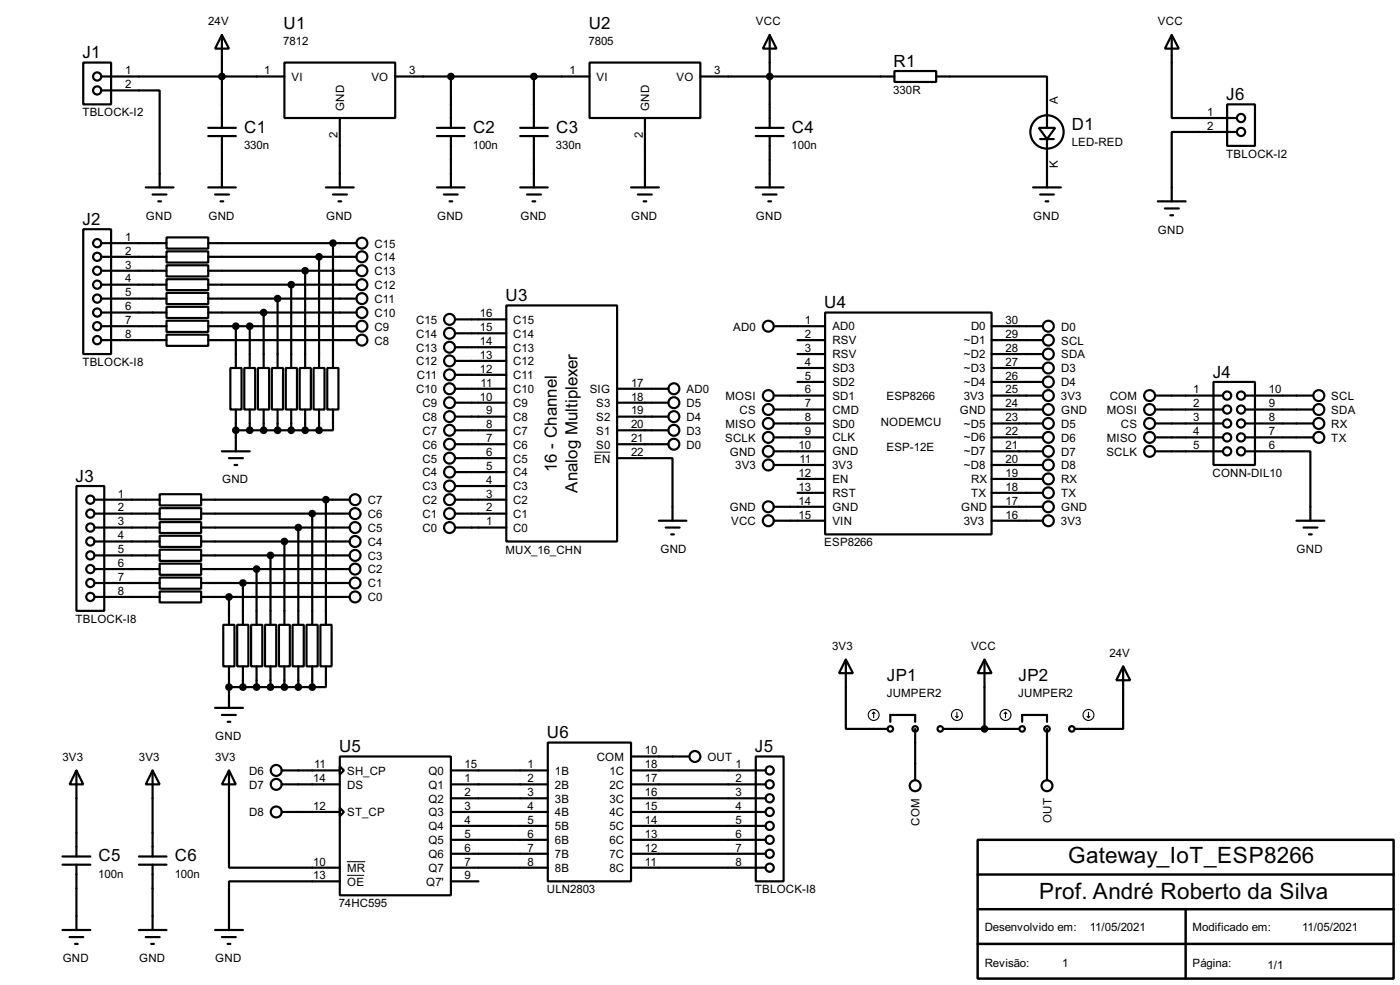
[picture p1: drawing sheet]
<svg xmlns="http://www.w3.org/2000/svg" width="256mm" height="180mm" viewBox="0 0 256 180" stroke-linecap="round" stroke-linejoin="round" font-family="sans-serif">
<path d="M179.1 153.7h76.2v25.4h-76.2zM179.1 160.1h76.2M179.1 166.4h76.2M179.1 172.8h76.2M217.2 166.4v12.7" fill="none" stroke="#000" stroke-width=".45"/>
<g fill="none" stroke="#000" stroke-width=".4">
<path d="M15.3 11.5h5.1v7.6h-5.1zM18.6 16.6h10.7v17.7M18.6 14h33.5M40.7 6.4l1.3 2.5h-2.6zM40.7 6.4v17M52.1 11.5h20.3v10.1h-20.3zM72.4 14h35.6M82.6 14v9.4M97.8 14v9.4M108 11.5h20.3v10.1h-20.3zM128.3 14h35.6M141 6.4l1.3 2.5h-2.5z"/>
<path d="M141 6.4v17M163.9 13h7.6v2h-7.6zM171.5 14h20.3v9.4M214.7 6.4l1.3 2.5h-2.6zM214.7 6.4v15.2h11.9M224.8 19.1h5.1v7.6h-5.1zM26.7 34.3h5.1M28 35.6h2.5M29 36.9h.5M38.2 24.9h5M38.2 23.4h5M38.2 34.3h5"/>
<path d="M39.4 35.6h2.6M40.4 36.9h.5M40.7 24.9v9.4M59.7 34.3h5.1M61 35.6h2.6M62 36.9h.5M62.3 21.6v12.7M80.1 24.9h5M80.1 23.4h5M80.1 34.3h5M81.3 35.6h2.6M82.4 36.9h.5"/>
<path d="M82.6 24.9v9.4M95.3 24.9h5.1M95.3 23.4h5.1M95.3 34.3h5.1M96.6 35.6h2.5M97.6 36.9h.5M97.8 24.9v9.4M115.6 34.3h5.1M116.9 35.6h2.5M117.9 36.9h.5M118.2 21.6v12.7M138.5 24.9h5.1"/>
<path d="M138.5 23.4h5.1M138.5 34.3h5.1M139.8 35.6h2.5M140.8 36.9h.5M141 24.9v9.4M189.3 34.3h5.1M190.3 23.4h3l-1.5 2.1zM190.6 35.6h2.5M190.6 25.5h2.5M191.6 36.9h.5M191.8 25.5v8.8M212.1 36.9h5.1"/>
<path d="M213.4 38.2h2.6M214.4 39.4h.5M226.6 24.2h-11.9v12.7M15.3 42h5.1v22.8h-5.1zM18.6 59.7h11.9M18.6 44.5h11.9M18.6 47h11.9M18.6 49.6h11.9M18.6 52.1h11.9M18.6 54.7h11.9M18.6 57.2h11.9M30.5 43.5h7.7v2h-7.7z"/>
<path d="M30.5 46h7.7v2.1h-7.7zM30.5 48.6h7.7v2h-7.7zM30.5 51.1h7.7v2h-7.7zM30.5 53.6h7.7v2.1h-7.7zM30.5 56.2h7.7v2h-7.7zM30.5 58.7h7.7v2.1h-7.7zM38.2 59.7h27.1M38.2 44.5h27.1M38.2 47h27.1M38.2 49.6h27.1M38.2 52.1h27.1M38.2 54.7h27.1"/>
<path d="M38.2 57.2h27.1M43.2 59.7v7.7M45.8 59.7v7.7M48.3 57.2v10.2M50.9 54.7v12.7M53.4 52.1v15.3M55.9 49.6v17.8M58.5 47v20.4M61 44.5v22.9M83.4 58.5h9.4M92.8 55.9h20.3v43.2h-20.3zM141.8 59.7h9.4"/>
<path d="M151.2 57.2h30.5v40.6h-30.5zM181.7 59.7h9.4M18.6 62.3h11.9M30.5 61.3h7.7v2h-7.7zM38.2 62.3h27.1M42.2 67.4h2.1v7.6h-2.1zM43.2 78.8h15.3M43.2 75v7.6M44.8 67.4h2v7.6h-2zM45.8 75v3.8M47.3 67.4h2v7.6h-2zM48.3 75v3.8"/>
<path d="M49.8 67.4h2.1v7.6h-2.1zM50.9 75v3.8M52.4 67.4h2v7.6h-2zM53.4 75v3.8M54.9 67.4h2.1v7.6h-2.1zM55.9 75v3.8M57.5 67.4h2v7.6h-2zM58.5 75v3.8M60 67.4h2v7.6h-2zM61 75v3.8h-2.5M83.4 71.2h9.4M83.4 73.7h9.4"/>
<path d="M83.4 76.3h9.4M83.4 78.8h9.4M83.4 68.6h9.4M83.4 66.1h9.4M83.4 63.6h9.4M83.4 61h9.4M113.1 71.2h9.4M113.1 73.7h9.4M113.1 76.3h9.4M113.1 78.8h9.4M141.8 72.4h9.4M141.8 77.5h9.4"/>
<path d="M141.8 75h9.4M146.1 67.4h5.1M146.1 69.9h5.1M146.1 62.3h5.1M146.1 64.8h5.1M181.7 72.4h9.4M181.7 77.5h9.4M181.7 75h9.4M181.7 67.4h9.4M181.7 69.9h9.4M181.7 62.3h9.4M181.7 64.8h9.4"/>
<path d="M211.6 72.4h12.5M211.6 77.5h12.5M211.6 75h12.5M222.3 69.9h7.6v15.2h-7.6zM228.1 72.4h12.5M228.1 77.5h12.5M228.1 75h12.5M14 89h5.1v22.8h-5.1zM17.3 91.5h12M17.3 94h12M17.3 96.6h12M17.3 99.1h12"/>
<path d="M29.3 90.5h7.6v2h-7.6zM29.3 93h7.6v2.1h-7.6zM29.3 95.6h7.6v2h-7.6zM29.3 98.1h7.6v2h-7.6zM36.9 91.5h27.2M36.9 94h27.2M36.9 96.6h27.2M36.9 99.1h27.2M40.7 82.6h5.1M42 83.9h2.5M43 85.1h.5M52.1 99.1v15.3"/>
<path d="M54.7 96.6v17.8M57.2 94v20.4M59.7 91.5v22.9M83.4 91.5h9.4M83.4 94h9.4M83.4 96.6h9.4M83.4 81.3h9.4M83.4 89h9.4M83.4 86.4h9.4M83.4 83.9h9.4M113.1 83.9h10.1v11.4M113.1 81.3h9.4"/>
<path d="M120.7 95.3h5.1M122 96.6h2.5M123 97.8h.5M141.8 82.6h9.4M141.8 85.1h9.4M141.8 92.8h9.4M141.8 95.3h9.4M141.8 80.1h9.4M146.1 87.7h5.1M146.1 90.2h5.1M181.7 82.6h9.4M181.7 85.1h9.4"/>
<path d="M181.7 92.8h9.4M181.7 95.3h9.4M181.7 80.1h9.4M181.7 87.7h9.4M181.7 90.2h9.4M211.6 82.6h12.5M211.6 80.1h12.5M228.1 82.6h12v12.7M228.1 80.1h12.5M237.5 95.3h5.1M238.8 96.6h2.6M239.8 97.8h.5"/>
<path d="M17.3 101.7h12M17.3 104.2h12M17.3 106.7h12M17.3 109.3h12M29.3 100.6h7.6v2.1h-7.6zM29.3 103.2h7.6v2h-7.6zM29.3 105.7h7.6v2.1h-7.6zM29.3 108.3h7.6v2h-7.6zM36.9 101.7h27.2M36.9 104.2h27.2M36.9 106.7h27.2M36.9 109.3h27.2"/>
<path d="M40.9 114.4h2.1v7.6h-2.1zM42 109.3v5.1M43.5 114.4h2v7.6h-2zM44.5 106.7v7.7M46 114.4h2.1v7.6h-2.1zM47 104.2v10.2M48.6 114.4h2v7.6h-2zM49.6 101.7v12.7M51.1 114.4h2v7.6h-2zM53.6 114.4h2.1v7.6h-2.1zM56.2 114.4h2v7.6h-2zM58.7 114.4h2.1v7.6h-2.1z"/>
<path d="M39.4 129.6h5.1M40.7 130.9h2.5M41.7 132.1h.5M42 122v7.6M42 125.8h15.2M44.5 122v3.8M47 122v3.8M49.6 122v3.8M52.1 122v3.8M54.7 122v3.8M57.2 122v3.8M59.7 122v3.8h-2.5"/>
<path d="M62.3 138.5h20.3v25.4h-20.3zM100.4 135.9h15.2v25.4h-15.2zM115.6 138.5h10.7M138.5 138.5h5.1v22.8h-5.1zM155 120.7l1.3 2.5h-2.6zM155 120.7v12.7h7.6M163.1 132.1v-1.2h4.6v1.2M167.7 133.4v9.4M172.8 133.4h13.9M180.4 120.7l1.3 2.5h-2.6zM180.4 120.7v12.7M187.3 132.1v-1.2h4.5v1.2"/>
<path d="M191.8 133.4v9.4M205.8 122l1.3 2.5h-2.6zM205.8 122v11.4h-8.9M11.5 158.3h5.1M11.5 156.8h5.1M14 141l1.3 2.6h-2.5zM14 141v15.8M14 158.3v11.9M25.5 158.3h5M25.5 156.8h5M28 141l1.3 2.6h-2.6zM28 141v15.8"/>
<path d="M28 158.3v11.9M42 141l1.2 2.6h-2.5zM42 141v17.8h20.3M51.6 141h10.7M51.6 143.6h10.7M51.6 148.6h10.7M62.3 140.3l.7 .7-.7 .8zM62.3 147.9l.7 .7-.7 .8zM82.6 141h17.8M82.6 143.6h17.8M82.6 146.1h17.8M82.6 148.6h17.8"/>
<path d="M82.6 151.2h17.8M82.6 153.7h17.8M82.6 156.3h17.8M82.6 158.8h17.8M115.6 141h24.7M115.6 143.6h24.7M115.6 146.1h24.7M115.6 148.6h24.7M115.6 151.2h24.7M115.6 153.7h24.7M115.6 156.3h24.7M115.6 158.8h24.7"/>
<path d="M11.5 170.2h5.1M12.8 171.5h2.5M13.8 172.8h.5M25.5 170.2h5M26.7 171.5h2.6M27.7 172.8h.5M39.4 170.2h5.1M40.7 171.5h2.5M41.7 172.8h.5M62.3 161.3h-20.3v8.9M82.6 161.3h5.1"/>
<circle cx="17.8" cy="14" r=".75"/>
<circle cx="17.8" cy="16.6" r=".75"/>
<circle cx="191.8" cy="24.2" r="3.1"/>
<circle cx="227.3" cy="24.2" r=".75"/>
<circle cx="227.3" cy="21.6" r=".75"/>
<circle cx="17.8" cy="57.2" r=".75"/>
<circle cx="17.8" cy="59.7" r=".75"/>
<circle cx="17.8" cy="54.7" r=".75"/>
<circle cx="17.8" cy="52.1" r=".75"/>
<circle cx="17.8" cy="49.6" r=".75"/>
<circle cx="17.8" cy="44.5" r=".75"/>
<circle cx="17.8" cy="47" r=".75"/>
<circle cx="66.3" cy="44.5" r="1"/>
<circle cx="66.3" cy="47" r="1"/>
<circle cx="66.3" cy="49.6" r="1"/>
<circle cx="66.3" cy="52.1" r="1"/>
<circle cx="66.3" cy="54.7" r="1"/>
<circle cx="66.3" cy="59.7" r="1"/>
<circle cx="66.3" cy="57.2" r="1"/>
<circle cx="82.3" cy="58.5" r="1"/>
<circle cx="140.7" cy="59.7" r="1"/>
<circle cx="192" cy="59.7" r="1"/>
<circle cx="17.8" cy="62.3" r=".75"/>
<circle cx="66.3" cy="62.3" r="1"/>
<circle cx="82.3" cy="78.8" r="1"/>
<circle cx="82.3" cy="66.1" r="1"/>
<circle cx="82.3" cy="71.2" r="1"/>
<circle cx="82.3" cy="76.3" r="1"/>
<circle cx="82.3" cy="68.6" r="1"/>
<circle cx="82.3" cy="73.7" r="1"/>
<circle cx="82.3" cy="63.6" r="1"/>
<circle cx="82.3" cy="61" r="1"/>
<circle cx="123.4" cy="78.8" r="1"/>
<circle cx="123.4" cy="71.2" r="1"/>
<circle cx="123.4" cy="73.7" r="1"/>
<circle cx="123.4" cy="76.3" r="1"/>
<circle cx="140.7" cy="77.5" r="1"/>
<circle cx="140.7" cy="75" r="1"/>
<circle cx="140.7" cy="72.4" r="1"/>
<circle cx="192" cy="67.4" r="1"/>
<circle cx="192" cy="72.4" r="1"/>
<circle cx="192" cy="64.8" r="1"/>
<circle cx="192" cy="75" r="1"/>
<circle cx="192" cy="69.9" r="1"/>
<circle cx="192" cy="77.5" r="1"/>
<circle cx="192" cy="62.3" r="1"/>
<circle cx="210.6" cy="72.4" r="1"/>
<circle cx="210.6" cy="77.5" r="1"/>
<circle cx="210.6" cy="75" r="1"/>
<circle cx="224.8" cy="77.5" r=".75"/>
<circle cx="224.8" cy="75" r=".75"/>
<circle cx="224.8" cy="72.4" r=".75"/>
<circle cx="227.3" cy="72.4" r=".75"/>
<circle cx="227.3" cy="77.5" r=".75"/>
<circle cx="227.3" cy="75" r=".75"/>
<circle cx="241.6" cy="77.5" r="1"/>
<circle cx="241.6" cy="72.4" r="1"/>
<circle cx="241.6" cy="75" r="1"/>
<circle cx="16.5" cy="96.6" r=".75"/>
<circle cx="16.5" cy="91.5" r=".75"/>
<circle cx="16.5" cy="99.1" r=".75"/>
<circle cx="16.5" cy="94" r=".75"/>
<circle cx="65" cy="96.6" r="1"/>
<circle cx="65" cy="94" r="1"/>
<circle cx="65" cy="91.5" r="1"/>
<circle cx="65" cy="99.1" r="1"/>
<circle cx="82.3" cy="89" r="1"/>
<circle cx="82.3" cy="81.3" r="1"/>
<circle cx="82.3" cy="86.4" r="1"/>
<circle cx="82.3" cy="96.6" r="1"/>
<circle cx="82.3" cy="83.9" r="1"/>
<circle cx="82.3" cy="91.5" r="1"/>
<circle cx="82.3" cy="94" r="1"/>
<circle cx="123.4" cy="81.3" r="1"/>
<circle cx="140.7" cy="92.8" r="1"/>
<circle cx="140.7" cy="85.1" r="1"/>
<circle cx="140.7" cy="95.3" r="1"/>
<circle cx="140.7" cy="82.6" r="1"/>
<circle cx="140.7" cy="80.1" r="1"/>
<circle cx="192" cy="90.2" r="1"/>
<circle cx="192" cy="82.6" r="1"/>
<circle cx="192" cy="92.8" r="1"/>
<circle cx="192" cy="85.1" r="1"/>
<circle cx="192" cy="95.3" r="1"/>
<circle cx="192" cy="80.1" r="1"/>
<circle cx="192" cy="87.7" r="1"/>
<circle cx="210.6" cy="80.1" r="1"/>
<circle cx="210.6" cy="82.6" r="1"/>
<circle cx="224.8" cy="82.6" r=".75"/>
<circle cx="224.8" cy="80.1" r=".75"/>
<circle cx="227.3" cy="80.1" r=".75"/>
<circle cx="227.3" cy="82.6" r=".75"/>
<circle cx="241.6" cy="80.1" r="1"/>
<circle cx="16.5" cy="101.7" r=".75"/>
<circle cx="16.5" cy="109.3" r=".75"/>
<circle cx="16.5" cy="106.7" r=".75"/>
<circle cx="16.5" cy="104.2" r=".75"/>
<circle cx="65" cy="109.3" r="1"/>
<circle cx="65" cy="106.7" r="1"/>
<circle cx="65" cy="101.7" r="1"/>
<circle cx="65" cy="104.2" r="1"/>
<circle cx="127.3" cy="138.5" r="1"/>
<circle cx="163.1" cy="133.4" r=".5"/>
<circle cx="167.6" cy="133.4" r=".5"/>
<circle cx="172.2" cy="133.4" r=".5"/>
<circle cx="187.2" cy="133.4" r=".5"/>
<circle cx="191.8" cy="133.4" r=".5"/>
<circle cx="196.3" cy="133.4" r=".5"/>
<circle cx="50.6" cy="141" r="1"/>
<circle cx="50.6" cy="143.6" r="1"/>
<circle cx="50.6" cy="148.6" r="1"/>
<circle cx="141" cy="146.1" r=".75"/>
<circle cx="141" cy="141" r=".75"/>
<circle cx="141" cy="143.6" r=".75"/>
<circle cx="141" cy="153.7" r=".75"/>
<circle cx="141" cy="148.6" r=".75"/>
<circle cx="141" cy="151.2" r=".75"/>
<circle cx="141" cy="156.3" r=".75"/>
<circle cx="141" cy="158.8" r=".75"/>
<circle cx="167.6" cy="143.8" r="1"/>
<circle cx="191.8" cy="143.8" r="1"/>
</g>
<g fill="#000" stroke="#000" stroke-width=".4">
<circle cx="40.6" cy="14" r=".5"/>
<circle cx="82.6" cy="14" r=".5"/>
<circle cx="97.8" cy="14" r=".5"/>
<circle cx="141" cy="14" r=".5"/>
<circle cx="43.2" cy="59.7" r=".5"/>
<circle cx="45.7" cy="59.7" r=".5"/>
<circle cx="48.3" cy="57.2" r=".5"/>
<circle cx="50.8" cy="54.7" r=".5"/>
<circle cx="53.3" cy="52.1" r=".5"/>
<circle cx="55.9" cy="49.6" r=".5"/>
<circle cx="58.4" cy="47" r=".5"/>
<circle cx="61" cy="44.5" r=".5"/>
<circle cx="43.2" cy="78.8" r=".5"/>
<circle cx="45.7" cy="78.8" r=".5"/>
<circle cx="48.3" cy="78.8" r=".5"/>
<circle cx="50.8" cy="78.8" r=".5"/>
<circle cx="53.3" cy="78.8" r=".5"/>
<circle cx="55.9" cy="78.8" r=".5"/>
<circle cx="58.4" cy="78.8" r=".5"/>
<circle cx="52.1" cy="99.1" r=".5"/>
<circle cx="54.6" cy="96.6" r=".5"/>
<circle cx="57.2" cy="94" r=".5"/>
<circle cx="59.7" cy="91.5" r=".5"/>
<circle cx="41.9" cy="109.3" r=".5"/>
<circle cx="44.5" cy="106.7" r=".5"/>
<circle cx="47" cy="104.2" r=".5"/>
<circle cx="49.5" cy="101.7" r=".5"/>
<circle cx="41.9" cy="125.8" r=".5"/>
<circle cx="44.5" cy="125.8" r=".5"/>
<circle cx="47" cy="125.8" r=".5"/>
<circle cx="49.5" cy="125.8" r=".5"/>
<circle cx="52.1" cy="125.8" r=".5"/>
<circle cx="54.6" cy="125.8" r=".5"/>
<circle cx="57.2" cy="125.8" r=".5"/>
<circle cx="180.3" cy="133.4" r=".5"/>
</g>
<g fill="none" stroke="#000" stroke-width=".2">
<path d="M160.1 130.4l-.3 .2M160.1 130.4l.2 .2M160.1 130.4v1M175.1 131.1l.2 .3M175.3 130.4v1M175.6 131.1l-.3 .3M184.2 130.4l-.2 .2M184.2 130.4l.3 .2M184.2 130.4v1M199.2 131.1l.2 .3M199.4 130.4v1M199.7 131.1l-.3 .3"/>
<circle cx="160" cy="130.9" r="1"/>
<circle cx="175.3" cy="130.9" r="1"/>
<circle cx="184.2" cy="130.9" r="1"/>
<circle cx="199.4" cy="130.9" r="1"/>
</g>
<path d="M108.8 82.8h3M63.6 157.7h3.3M63.6 160.2h3.1" fill="none" stroke="#000" stroke-width=".18"/>
<g font-size="4.6">
<text x="195.7" y="158">Gateway_IoT_ESP8266</text>
<text x="190.4" y="164.6">Prof. André Roberto da Silva</text>
</g>
<g font-size="3.5">
<text x="52" y="5.3">U1</text>
<text x="107.9" y="5.3">U2</text>
<text x="15.1" y="10.6">J1</text>
<text x="163.7" y="12.2">R1</text>
<text x="196.4" y="23.8">D1</text>
<text x="224.7" y="18.3">J6</text>
<text x="44.8" y="24.3">C1</text>
<text x="86.7" y="24.3">C2</text>
<text x="101.9" y="24.3">C3</text>
<text x="145.1" y="24.3">C4</text>
<text x="15.1" y="41.2">J2</text>
<text x="92.6" y="55.1">U3</text>
<text x="151" y="56.4">U4</text>
<text x="222.2" y="69.1">J4</text>
<text x="13.9" y="88.2">J3</text>
<text x="102" y="86.4" transform="rotate(-90 102 86.4)">16 - Channel</text>
<text x="105.8" y="90.1" transform="rotate(-90 105.8 90.1)">Analog Multiplexer</text>
<text x="162.5" y="124.7">JP1</text>
<text x="186.6" y="124.7">JP2</text>
<text x="62.1" y="137.7">U5</text>
<text x="100.2" y="135.1">U6</text>
<text x="138.3" y="137.7">J5</text>
<text x="18.1" y="157.7">C5</text>
<text x="32.1" y="157.7">C6</text>
</g>
<g font-size="2.4">
<text x="38.2" y="4.6">24V</text>
<text x="138.5" y="4.6">VCC</text>
<text x="212.1" y="4.6">VCC</text>
<text x="51.9" y="8.2">7812</text>
<text x="107.8" y="8.2">7805</text>
<text x="22.9" y="13.6">1</text>
<text x="22.9" y="16.2">2</text>
<text x="48.4" y="13.6">1</text>
<text x="53.4" y="14.8">VI</text>
<text x="68" y="14.8">VO</text>
<text x="75" y="13.6">3</text>
<text x="104.3" y="13.6">1</text>
<text x="109.3" y="14.8">VI</text>
<text x="123.9" y="14.8">VO</text>
<text x="130.9" y="13.6">3</text>
<text x="163.7" y="17.2">330R</text>
<text x="15.1" y="21.3">TBLOCK-I2</text>
<text x="63.1" y="20.3" transform="rotate(-90 63.1 20.3)">GND</text>
<text x="118.9" y="20.3" transform="rotate(-90 118.9 20.3)">GND</text>
<text x="193.8" y="19.1" transform="rotate(-90 193.8 19.1)">A</text>
<text x="221.2" y="21.2">1</text>
<text x="221.2" y="23.8">2</text>
<text x="44.7" y="27.2">330n</text>
<text x="61.9" y="25.3" transform="rotate(-90 61.9 25.3)">2</text>
<text x="86.6" y="27.2">100n</text>
<text x="101.9" y="27.2">330n</text>
<text x="117.8" y="25.3" transform="rotate(-90 117.8 25.3)">2</text>
<text x="145" y="27.2">100n</text>
<text x="196.3" y="26.7">LED-RED</text>
<text x="224.6" y="28.9">TBLOCK-I2</text>
<text x="193.8" y="30.7" transform="rotate(-90 193.8 30.7)">K</text>
<text x="26.7" y="40.2">GND</text>
<text x="38.2" y="40.2">GND</text>
<text x="59.7" y="40.2">GND</text>
<text x="80.1" y="40.2">GND</text>
<text x="95.3" y="40.2">GND</text>
<text x="115.6" y="40.2">GND</text>
<text x="138.5" y="40.2">GND</text>
<text x="189.3" y="40.2">GND</text>
<text x="22.9" y="44.1">1</text>
<text x="22.9" y="46.6">2</text>
<text x="68.6" y="45.3">C15</text>
<text x="68.6" y="47.8">C14</text>
<text x="212.1" y="42.7">GND</text>
<text x="22.9" y="49.2">3</text>
<text x="22.9" y="51.7">4</text>
<text x="68.6" y="50.4">C13</text>
<text x="68.6" y="52.9">C12</text>
<text x="22.9" y="54.3">5</text>
<text x="22.9" y="56.8">6</text>
<text x="22.9" y="59.3">7</text>
<text x="68.6" y="55.4">C11</text>
<text x="68.6" y="58">C10</text>
<text x="76.2" y="59.3">C15</text>
<text x="87.9" y="58.1">16</text>
<text x="94" y="59.3">C15</text>
<text x="147.5" y="59.3">1</text>
<text x="184.2" y="59.3">30</text>
<text x="22.9" y="61.9">8</text>
<text x="68.6" y="60.5">C9</text>
<text x="68.6" y="63.1">C8</text>
<text x="76.2" y="64.4">C13</text>
<text x="76.2" y="61.8">C14</text>
<text x="87.9" y="65.6">13</text>
<text x="87.9" y="63.1">14</text>
<text x="87.9" y="60.6">15</text>
<text x="94" y="64.4">C13</text>
<text x="94" y="61.8">C14</text>
<text x="134.3" y="60.5">AD0</text>
<text x="147.5" y="61.9">2</text>
<text x="147.5" y="64.4">3</text>
<text x="152.5" y="60.5">AD0</text>
<text x="152.5" y="63">RSV</text>
<text x="152.5" y="65.6">RSV</text>
<text x="176.6" y="63">~D1</text>
<text x="176.6" y="65.6">~D2</text>
<text x="177.9" y="60.5">D0</text>
<text x="184.2" y="61.9">29</text>
<text x="184.2" y="64.4">28</text>
<text x="194.4" y="63.1">SCL</text>
<text x="194.4" y="65.6">SDA</text>
<text x="194.4" y="60.5">D0</text>
<text x="15.1" y="67">TBLOCK-I8</text>
<text x="76.2" y="72">C10</text>
<text x="76.2" y="66.9">C12</text>
<text x="76.4" y="69.4">C11</text>
<text x="87.9" y="68.2">12</text>
<text x="88.1" y="70.8">11</text>
<text x="94" y="72">C10</text>
<text x="94" y="69.4">C11</text>
<text x="94" y="66.9">C12</text>
<text x="108" y="72">SIG</text>
<text x="115.6" y="70.8">17</text>
<text x="125.8" y="72">AD0</text>
<text x="147.5" y="67">4</text>
<text x="147.5" y="69.5">5</text>
<text x="147.5" y="72">6</text>
<text x="152.5" y="68.1">SD3</text>
<text x="152.5" y="70.6">SD2</text>
<text x="176.6" y="68.1">~D3</text>
<text x="176.6" y="70.6">~D4</text>
<text x="184.2" y="67">27</text>
<text x="184.2" y="69.5">26</text>
<text x="184.2" y="72">25</text>
<text x="194.4" y="68.1">D3</text>
<text x="194.4" y="70.7">D4</text>
<text x="218.6" y="72">1</text>
<text x="232.5" y="72">10</text>
<text x="77.4" y="77.1">C8</text>
<text x="77.4" y="74.5">C9</text>
<text x="87.9" y="73.3">10</text>
<text x="89.1" y="75.8">9</text>
<text x="94" y="77.1">C8</text>
<text x="94" y="74.5">C9</text>
<text x="109.2" y="74.5">S3</text>
<text x="109.2" y="77.1">S2</text>
<text x="115.6" y="73.3">18</text>
<text x="115.6" y="75.8">19</text>
<text x="125.8" y="74.5">D5</text>
<text x="125.8" y="77.1">D4</text>
<text x="132.9" y="73.2">MOSI</text>
<text x="135.5" y="75.8">CS</text>
<text x="147.5" y="74.6">7</text>
<text x="147.5" y="77.1">8</text>
<text x="152.5" y="73.2">SD1</text>
<text x="152.5" y="75.7">CMD</text>
<text x="161.3" y="78">NODEMCU</text>
<text x="162.4" y="73.2">ESP8266</text>
<text x="175.8" y="75.7">GND</text>
<text x="176.6" y="73.2">3V3</text>
<text x="184.2" y="74.6">24</text>
<text x="184.2" y="77.1">23</text>
<text x="194.4" y="73.2">3V3</text>
<text x="194.4" y="75.8">GND</text>
<text x="202.7" y="75.8">MOSI</text>
<text x="203.3" y="73.2">COM</text>
<text x="218.6" y="74.6">2</text>
<text x="218.6" y="77.1">3</text>
<text x="232.5" y="74.6">9</text>
<text x="232.5" y="77.1">8</text>
<text x="243.9" y="75.8">SDA</text>
<text x="243.9" y="73.2">SCL</text>
<text x="77.4" y="82.1">C6</text>
<text x="77.4" y="79.6">C7</text>
<text x="89.1" y="83.5">6</text>
<text x="89.1" y="80.9">7</text>
<text x="89.1" y="78.3">8</text>
<text x="94" y="82.1">C6</text>
<text x="94" y="79.6">C7</text>
<text x="109.2" y="79.6">S1</text>
<text x="109.2" y="82.1">S0</text>
<text x="115.6" y="78.3">20</text>
<text x="115.6" y="80.9">21</text>
<text x="115.6" y="83.5">22</text>
<text x="125.8" y="79.6">D3</text>
<text x="125.8" y="82.1">D0</text>
<text x="132.8" y="80.8">SCLK</text>
<text x="132.9" y="78.3">MISO</text>
<text x="133.7" y="83.4">GND</text>
<text x="146.3" y="82.2">10</text>
<text x="147.5" y="79.7">9</text>
<text x="152.5" y="78.3">SD0</text>
<text x="152.5" y="80.8">CLK</text>
<text x="152.5" y="83.3">GND</text>
<text x="162.4" y="82.5">ESP-12E</text>
<text x="176.6" y="78.3">~D5</text>
<text x="176.6" y="80.8">~D6</text>
<text x="176.6" y="83.3">~D7</text>
<text x="184.2" y="79.7">22</text>
<text x="184.2" y="82.2">21</text>
<text x="194.4" y="78.3">D5</text>
<text x="194.4" y="83.4">D7</text>
<text x="194.4" y="80.8">D6</text>
<text x="202.7" y="83.4">SCLK</text>
<text x="202.7" y="80.8">MISO</text>
<text x="205.3" y="78.3">CS</text>
<text x="218.6" y="79.7">4</text>
<text x="218.6" y="82.2">5</text>
<text x="232.5" y="79.7">7</text>
<text x="232.5" y="82.2">6</text>
<text x="243.9" y="80.8">TX</text>
<text x="243.9" y="78.3">RX</text>
<text x="40.7" y="88.5">GND</text>
<text x="77.4" y="89.8">C3</text>
<text x="77.4" y="87.2">C4</text>
<text x="77.4" y="84.7">C5</text>
<text x="89.1" y="88.5">4</text>
<text x="89.1" y="86">5</text>
<text x="94" y="89.8">C3</text>
<text x="94" y="87.2">C4</text>
<text x="94" y="84.7">C5</text>
<text x="108.8" y="84.7">EN</text>
<text x="134.7" y="85.9">3V3</text>
<text x="146.3" y="87.3">12</text>
<text x="146.3" y="89.8">13</text>
<text x="146.5" y="84.7">11</text>
<text x="152.5" y="85.9">3V3</text>
<text x="152.5" y="88.4">EN</text>
<text x="176.6" y="85.9">~D8</text>
<text x="177.9" y="88.4">RX</text>
<text x="184.2" y="84.7">20</text>
<text x="184.2" y="87.3">19</text>
<text x="184.2" y="89.8">18</text>
<text x="194.4" y="85.9">D8</text>
<text x="194.4" y="88.5">RX</text>
<text x="222.1" y="87.3">CONN-DIL10</text>
<text x="21.6" y="91.1">1</text>
<text x="21.6" y="93.6">2</text>
<text x="67.4" y="92.3">C7</text>
<text x="67.4" y="94.8">C6</text>
<text x="77.4" y="94.8">C1</text>
<text x="77.4" y="92.3">C2</text>
<text x="89.1" y="93.6">2</text>
<text x="89.1" y="91.1">3</text>
<text x="94" y="94.8">C1</text>
<text x="94" y="92.3">C2</text>
<text x="133.7" y="93.6">GND</text>
<text x="146.3" y="92.4">14</text>
<text x="146.3" y="94.9">15</text>
<text x="152.5" y="91">RST</text>
<text x="152.5" y="93.5">GND</text>
<text x="176.1" y="93.5">GND</text>
<text x="177.9" y="91">TX</text>
<text x="184.2" y="92.4">17</text>
<text x="184.2" y="94.9">16</text>
<text x="194.4" y="93.6">GND</text>
<text x="194.4" y="91">TX</text>
<text x="21.6" y="96.2">3</text>
<text x="21.6" y="98.7">4</text>
<text x="21.6" y="101.2">5</text>
<text x="67.4" y="97.4">C5</text>
<text x="67.4" y="99.9">C4</text>
<text x="77.4" y="97.4">C0</text>
<text x="89.1" y="96.2">1</text>
<text x="92.6" y="101.3">MUX_16_CHN</text>
<text x="94" y="97.4">C0</text>
<text x="121" y="101.2">GND</text>
<text x="133.9" y="96.1">VCC</text>
<text x="151" y="100">ESP8266</text>
<text x="152.5" y="96">VIN</text>
<text x="176.6" y="96">3V3</text>
<text x="194.4" y="96.1">3V3</text>
<text x="237.5" y="101.2">GND</text>
<text x="21.6" y="103.8">6</text>
<text x="21.6" y="106.3">7</text>
<text x="67.4" y="102.5">C3</text>
<text x="67.4" y="105">C2</text>
<text x="67.4" y="107.5">C1</text>
<text x="21.6" y="108.9">8</text>
<text x="67.4" y="110.1">C0</text>
<text x="13.8" y="114">TBLOCK-I8</text>
<text x="152.5" y="119">3V3</text>
<text x="177.9" y="119">VCC</text>
<text x="203.3" y="120.2">24V</text>
<text x="162.4" y="127.6">JUMPER2</text>
<text x="186.5" y="127.6">JUMPER2</text>
<text x="39.4" y="135.5">GND</text>
<text x="11.5" y="139.3">3V3</text>
<text x="25.5" y="139.3">3V3</text>
<text x="39.4" y="139.3">3V3</text>
<text x="45.6" y="141.8">D6</text>
<text x="57.4" y="143.2">14</text>
<text x="57.6" y="140.6">11</text>
<text x="63.6" y="141.8">SH_CP</text>
<text x="78.5" y="141.8">Q0</text>
<text x="85.1" y="140.6">15</text>
<text x="85.1" y="143.2">1</text>
<text x="96.7" y="140.6">1</text>
<text x="96.7" y="143.2">2</text>
<text x="101.7" y="141.8">1B</text>
<text x="109.3" y="139.3">COM</text>
<text x="111.7" y="141.8">1C</text>
<text x="118.2" y="140.6">18</text>
<text x="118.2" y="143.2">17</text>
<text x="118.2" y="138.1">10</text>
<text x="129.6" y="139.3">OUT</text>
<text x="134.8" y="140.6">1</text>
<text x="134.8" y="143.2">2</text>
<text x="45.6" y="144.4">D7</text>
<text x="45.6" y="149.4">D8</text>
<text x="57.4" y="148.2">12</text>
<text x="63.6" y="149.4">ST_CP</text>
<text x="63.6" y="144.4">DS</text>
<text x="78.5" y="144.4">Q1</text>
<text x="78.5" y="146.9">Q2</text>
<text x="78.5" y="149.4">Q3</text>
<text x="85.1" y="145.7">2</text>
<text x="85.1" y="148.2">3</text>
<text x="96.7" y="145.7">3</text>
<text x="96.7" y="148.2">4</text>
<text x="101.7" y="144.4">2B</text>
<text x="101.7" y="146.9">3B</text>
<text x="101.7" y="149.4">4B</text>
<text x="111.7" y="144.4">2C</text>
<text x="111.7" y="146.9">3C</text>
<text x="111.7" y="149.4">4C</text>
<text x="118.2" y="145.7">16</text>
<text x="118.2" y="148.2">15</text>
<text x="134.8" y="145.7">3</text>
<text x="134.8" y="148.2">4</text>
<text x="78.5" y="152">Q4</text>
<text x="78.5" y="154.5">Q5</text>
<text x="85.1" y="150.8">4</text>
<text x="85.1" y="153.3">5</text>
<text x="85.1" y="155.9">6</text>
<text x="96.7" y="150.8">5</text>
<text x="96.7" y="153.3">6</text>
<text x="96.7" y="155.9">7</text>
<text x="101.7" y="152">5B</text>
<text x="101.7" y="154.5">6B</text>
<text x="111.7" y="152">5C</text>
<text x="111.7" y="154.5">6C</text>
<text x="118.2" y="150.8">14</text>
<text x="118.2" y="153.3">13</text>
<text x="118.2" y="155.9">12</text>
<text x="134.8" y="150.8">5</text>
<text x="134.8" y="153.3">6</text>
<text x="134.8" y="155.9">7</text>
<text x="168.5" y="151.1" transform="rotate(-90 168.5 151.1)">COM</text>
<text x="192.6" y="150.7" transform="rotate(-90 192.6 150.7)">OUT</text>
<text x="18" y="160.6">100n</text>
<text x="32" y="160.6">100n</text>
<text x="57.4" y="158.4">10</text>
<text x="57.4" y="160.9">13</text>
<text x="63.6" y="159.6">MR</text>
<text x="78.5" y="157.1">Q6</text>
<text x="78.5" y="159.6">Q7</text>
<text x="85.1" y="158.4">7</text>
<text x="85.1" y="160.9">9</text>
<text x="96.7" y="158.4">8</text>
<text x="101.7" y="157.1">7B</text>
<text x="101.7" y="159.6">8B</text>
<text x="111.7" y="157.1">7C</text>
<text x="111.7" y="159.6">8C</text>
<text x="118.2" y="158.4">11</text>
<text x="134.8" y="158.4">8</text>
<text x="62.1" y="166.1">74HC595</text>
<text x="63.6" y="162.1">OE</text>
<text x="78.1" y="162.1">Q7'</text>
<text x="100.2" y="163.5">ULN2803</text>
<text x="138.3" y="163.5">TBLOCK-I8</text>
<text x="180.4" y="170.5">Desenvolvido em:</text>
<text x="199.7" y="170.5">11/05/2021</text>
<text x="218.5" y="170.5">Modificado em:</text>
<text x="238.6" y="170.5">11/05/2021</text>
<text x="11.5" y="176.1">GND</text>
<text x="25.5" y="176.1">GND</text>
<text x="39.4" y="176.1">GND</text>
<text x="180.4" y="177.1">Revisão:</text>
<text x="194.6" y="177.1">1</text>
<text x="218.5" y="177.1">Página:</text>
<text x="232.2" y="177.3">1/1</text>
</g>
</svg>
